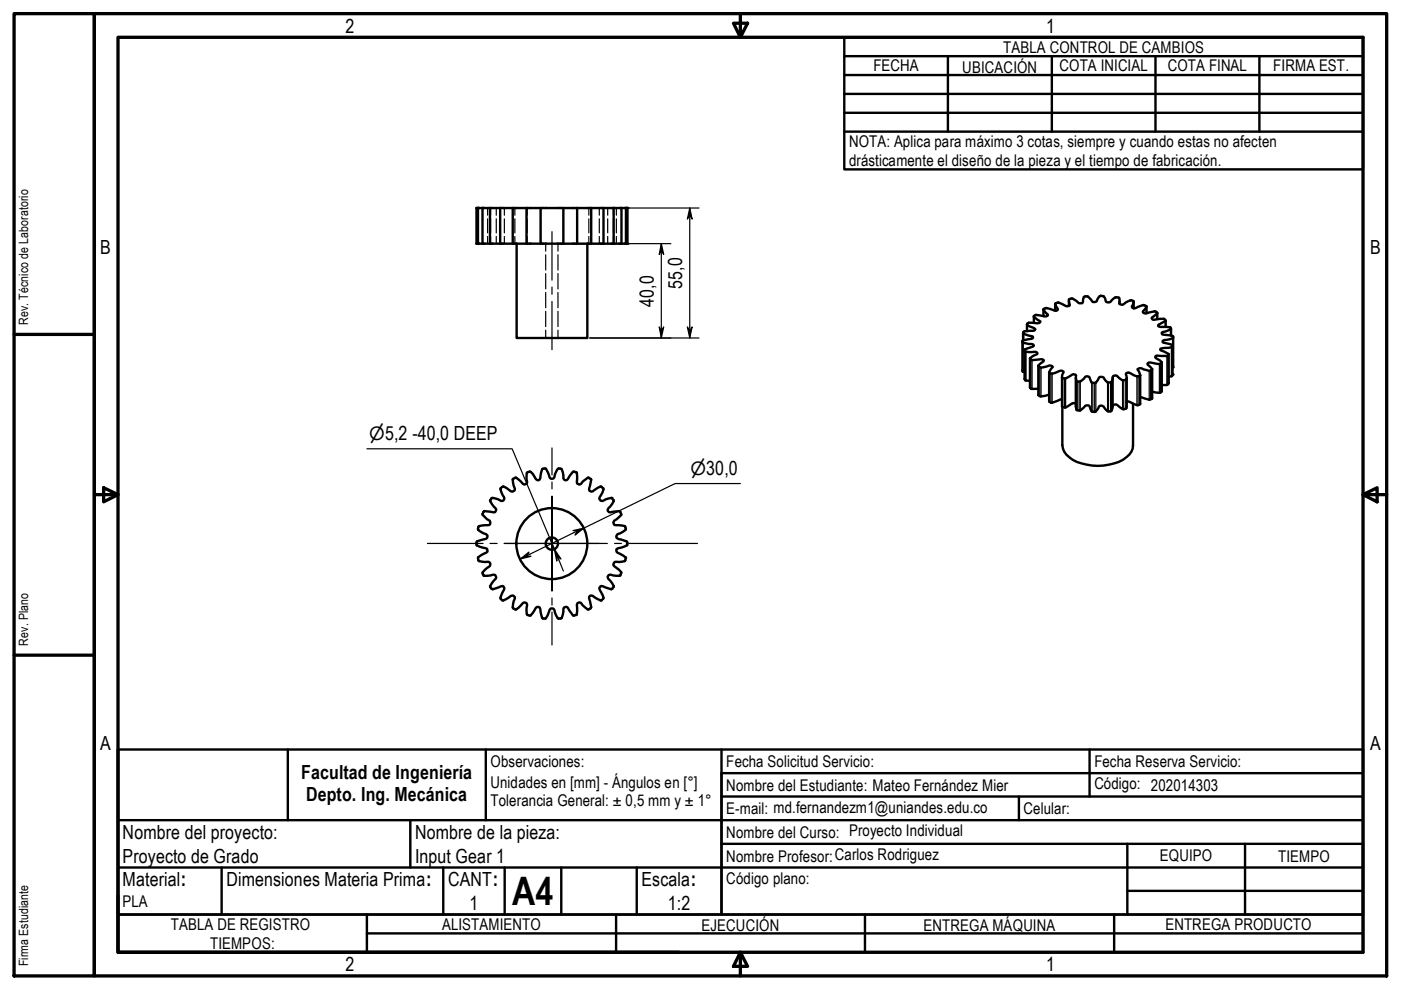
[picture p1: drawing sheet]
<svg xmlns="http://www.w3.org/2000/svg" width="297mm" height="210mm" viewBox="0 0 297 210" stroke-linecap="round" stroke-linejoin="round" font-family="sans-serif">
<!-- layer: Hidden (ISO) -->
<g fill="none" stroke="#000" stroke-width=".25">
<path d="M103.4 44.1v1.5M103.4 46.4v3M103.4 50.1v1.6M104 44.1v1.5M104 46.4v3M104 50.1v1.6M105.2 44.1v1.5M105.2 46.4v3M105.2 50.1v1.6M106.9 44.1v1.5M106.9 46.4v3M106.9 50.1v1.6"/>
<path d="M109.2 44.1v1.5M109.2 46.4v3M109.2 50.1v1.6M111.8 44.1v1.5M111.8 46.4v3M111.8 50.1v1.6M114.6 51.7h.1M114.6 44.1h.1M114.6 44.1v1.5M114.6 46.4v3M114.6 50.1v1.6M115.7 51.7v1.5"/>
<path d="M115.7 54v3.2M115.7 58v3.2M118.3 51.7v1.5M118.3 54v3.2M118.3 58v3.2M119.4 44.1h.1M119.4 44.1v1.5M119.4 46.4v3M119.4 50.1v1.6M122.3 44.1v1.5M122.3 46.4v3M122.3 50.1v1.6"/>
<path d="M124.8 44.1v1.5M124.8 46.4v3M124.8 50.1v1.6M127.1 44.1v1.5M127.1 46.4v3M127.1 50.1v1.6M128.8 44.1v1.5M128.8 46.4v3M128.8 50.1v1.6M130 44.1v1.5M130 46.4v3M130 50.1v1.6"/>
<path d="M130.7 44.1v1.5M130.7 46.4v3M130.7 50.1v1.6M115.7 62v3.2M115.7 66v3.3M115.7 70v1.7M118.3 62v3.2M118.3 66v3.3M118.3 70v1.7"/>
</g>
<!-- layer: Visible (ISO) -->
<g fill="none" stroke="#000" stroke-width=".51">
<path d="M101 44.1h32v7.6h-32zM101.3 44.1v7.6M102.3 44.1v7.6M103.9 44.1v7.6M106 44.1v7.6M108.7 44.1v7.6M109.5 51.7v20h15v-20M111.6 44.1v7.6M114.6 44.1v7.6M119.4 44.1v7.6M122.4 44.1v7.6M125.3 44.1v7.6"/>
<path d="M128 44.1v7.6M130.1 44.1v7.6M131.8 44.1v7.6M132.7 44.1v7.6M216.8 72.6l.1 .1 1.9 .2 .3 .2 .1 .2-.3 .2-1.7 .6 .4 .5h1.9l.5 .3-1.6 1 .2 .4 2.4-.1 .3 .2-.1 .2-1 .9v.2a1.52 1.52 0 0 0 1.7 0 .81 .81 0 0 1 1.3 .1l-.6 .8-.1 .5 .4 .2 2.2-.7 .4 .2-.3 1.3 .5 .1a1.39 1.39 0 0 0 1.2-.5l.6-.4 .6 .2 .1 1.2 .2 .2a1.39 1.39 0 0 0 1.7-1l.2-.1 .6 .1 .2 .5a.78 .78 0 0 0 .6 .8 .78 .78 0 0 0 .9-.4l.6-.9 .8 .1 .9 1.1 .7-.1 .3-1.1 .3-.2 .4-.1 .6 .4a1.17 1.17 0 0 0 1.6 .4l.1-.4-.2-.7 .1-.2 .5-.1 1.2 .6a1.14 1.14 0 0 0 1.2 0v-.1M216.9 72.2h-.1v6.5l.4 .2M216.9 70.6l2.1 .9v.2l-.3 .2-1.8 .3M216.9 70.6v1.6M217.2 74.2v6.2l.2 .3h1M217.7 68.8l1.8 1-.2 .3h-.3l-1.8 .2-.3 .3M217.7 68.8v1.4M218.4 76v6.2l.3 .3 1.5-.1"/>
<path d="M219.2 67.1v1.3M220.2 77.6v6.2l.5 .2 1.7-.3M221.2 65.6v1.4M222.4 79v6.1l.4 .3h.3l1.1-.4a.9 .9 0 0 1 1-.3M223.7 64.4v1.5M226.6 63.9v1M237.4 63.9v.5M240.3 63.9l-.3 1.1 .2 .3a.99 .99 0 0 0 1.1-.2l1.1-.4 .7 .3M240.3 63.9l-.1-.1a1.8 1.8 0 0 0-1.9 .7l-.3 .1-.6-.1-.1-.2v-1.1l-.2-.1a1.37 1.37 0 0 0-1.6 .9l-.7 .1-.4-.2v-.4a.86 .86 0 0 0-.8-.8 .86 .86 0 0 0-.9 .8 .68 .68 0 0 1-.7 .5 .68 .68 0 0 1-.7-.5l-.3-.3a.87 .87 0 0 0-1.2-.2l-.2 1-.4 .3a.81 .81 0 0 1-.9-.4l-1-.6-.6 .1-.1 .5 .2 .7v.2l-.3 .1a.9 .9 0 0 1-1-.3l-1.2-.5-.5 .2v.5l.5 .7-.1 .3-.4 .1-.8-.3a1.54 1.54 0 0 0-1.7-.1l-.1 .2 .9 .9v.4l-.6 .1-2-.3-.3 .2v.2l1.4 1-.2 .2a2.21 2.21 0 0 1-1.6 0h-.7l-.4 .4M240.3 63.9v1.5M241.7 79.5v6.2l-.5 .3-1.9-.9-.4 .1M243.1 65l-.8 1 .1 .3 .6 .2 1.8-.5 .2 .1 .4 .3-1.1 .9-.1 .2 .1 .2 2.5-.1 .3 .4-1.4 .8-.1 .3 .5 .2 2 .1 .2 .3-2 .8v.2l.1 .2 2.3 .4v6.5l-.1 .1"/>
<path d="M243.1 65v1.4M244.3 78.3v6.1l-.7 .3-1.9-.5M245.4 66.3v1.4M246.3 76.8v6.2l-.2 .2a2.24 2.24 0 0 1-1.8-.2M247.1 68v1.3M247.8 75.1v6.2l-.4 .3h-1.1M248.3 69.8v1.4M248.6 73.3v6.1l-.1 .3-.7 .2M248.7 71.6a1.37 1.37 0 0 1-1.2 .4l-.9 .2-.1 .4 2 .5v.4a1.58 1.58 0 0 1-1.4 .3l-.9 .1-.2 .3 1.7 .8 .1 .2-.3 .3-2.3-.1-.3 .3 .1 .2 1.3 .9-.2 .3-2.6-.2-.2 .2v.2l1 1-.7 .3-1.6-.5h-.4l-.4 .2 .5 1.2M115.1 99.3a1.48 1.48 0 0 0-.5 1.4v.7l-.4 .4-.6-.2-.3-.6a1.19 1.19 0 0 0-1-1M115.5 99.4h-.4M115.6 99.3l.5 .7 .4 1.2 .3 .3 .5-.1 .2-.2 .4-1.2 .3-.6 .3-.1"/>
<path d="M118.5 99.4h.4M118.9 99.3l.1 .1a3.1 3.1 0 0 1 .4 2l.3 .4h.5l1.3-1.8h.2M225.2 80v6.2l.7 .2 .6-.3a1.23 1.23 0 0 1 1.6-.5M228.1 80.1v6.1a.58 .58 0 0 0 .3 .8 1.11 1.11 0 0 0 1.4-.6 .69 .69 0 0 1 .7-.5 .69 .69 0 0 1 .6 .6 .78 .78 0 0 0 .6 .8 .78 .78 0 0 0 .9-.4l.3-.3a.68 .68 0 0 1 .6-.6 .68 .68 0 0 1 .7 .5l.7 .7h.6a.86 .86 0 0 0 .4-1v-6.1M238.9 80.1l-.1 6.4-.7 .3-1.1-.8a.77 .77 0 0 0-1.1 0M240.2 85.6v8.8a4.2 4.2 0 0 1-3 3.6 11.9 11.9 0 0 1-9.7-.5 4.1 4.1 0 0 1-2.3-3.1v-8.1M101 115.5l.2 .2 1.8 .5 .3 .3v.5l-2 1.2 .1 .6 .2 .2 1.9 .1 .4 .3-.1 .7-.5 .3a1.45 1.45 0 0 0-1 1.2M101.3 112.1l.1 .3 .5 .3 1.2 .6 .3 .3-.1 .5-.3 .2-1.8 .5-.2 .7M102.3 108.9l.1 .3 .9 .9 .5 .3 .1 .6-.1 .3-.3 .1-1.9 .1-.3 .6M103.9 106l.4 .8 .9 1.2-.2 .5-.4 .1-1.9-.2-.4 .6M104.2 105.7l-.2 .3M106.2 103.5l.1 .9 .6 1.4-.3 .4h-.4l-.5-.3a1.54 1.54 0 0 0-1.5-.3"/>
<path d="M106.5 103.2l-.3 .3M108.8 101.5l-.1 .1 .1 .7 .4 1.3-.2 .4-.4 .2h-.3l-1-.8-.6-.2h-.2M109.2 101.3l-.4 .2M111.9 100.1l-.2 .2-.1 .6 .1 1.6-.6 .2-.7-.6a1.75 1.75 0 0 0-1.2-.8M112.3 100l-.4 .1M121.7 100l.4 .1M122.2 100.1l.1 .1 .1 .7v1.6l.3 .2 .5-.1 .4-.5 1.2-.8M124.8 101.3l.4 .2M125.2 101.5l.1 .2-.4 1.9 .1 .4 .4 .2h.3l1-.8 .6-.2h.3M127.5 103.2l.3 .3M127.9 103.5l-.1 .9-.7 1.4 .4 .4h.3l.6-.3a1.54 1.54 0 0 1 1.5-.3M129.8 105.7l.2 .3"/>
<path d="M130.1 106l-.3 .8-.8 1-.1 .6 .3 .2 2.1-.2 .3 .2M131.5 108.6l.2 .4M131.7 108.9v.3l-1.5 1.2-.2 .4 .2 .5 2.3 .2 .2 .6M132.7 118.4l-.2 .6-1.9 .1-.4 .1-.2 .5 .2 .4 1.5 1.2v.3M132.7 112.1a1.51 1.51 0 0 1-1.2 1l-.6 .2-.2 .3v.4l.4 .3 1.7 .5 .2 .2M133 115v.5M133 115.5l-2.3 1v.5l.2 .2 1.2 .6 .6 .5M102.3 121.6l.3 .5 1.3-.1 .7-.2 .4 .2 .2 .4-.1 .3-.8 1-.4 .8M104 124.5l.5 .4 1.7-.6 .4-.1 .2 .2 .1 .6-.6 1.1-.1 .9M106.2 127l.3 .3a1.55 1.55 0 0 0 1.3-.6l.8-.4 .6 .3-.4 1.5-.1 .8 .1 .1M108.8 129l.4 .2M109.2 129.2h.3l.5-.4 .9-.9 .5-.1 .3 .2 .1 .3-.2 1.3 .1 .6 .2 .2"/>
<path d="M111.9 130.4l.4 .1M112.3 130.5h.2l.5-.5 .6-1.1 .6-.2 .2 .1 .2 .3 .1 1.2 .4 .9M115.1 131.1l.4 .1M115.6 131.2a1.49 1.49 0 0 0 .7-1.3l.4-.8h.6l.6 1.4 .6 .7M118.9 131.1l-.4 .1M121.7 130.5h-.2l-1.1-1.6-.2-.2h-.3l-.3 .1-.3 1.5-.2 .7-.2 .2M122.1 130.4l-.4 .1M124.8 129.2h-.2l-.5-.4-.9-.9-.5-.2-.3 .3v1.6l-.1 .7-.1 .1M125.2 129l-.4 .2M127.6 127.3a1.69 1.69 0 0 1-1.4-.6l-.8-.4h-.3l-.2 .3 .4 2.1-.1 .3M127.8 127l-.3 .3M129.9 124.8l-.3 .1-1.8-.6h-.5l-.2 .4v.3l.7 1.1 .1 .9"/>
<path d="M130 124.5l-.2 .3M131.6 122a1.55 1.55 0 0 1-1.6 0l-.8-.1-.4 .5 1 1.3 .3 .8M131.7 121.6l-.2 .3"/>
<circle cx="117" cy="115.3" r="1.3"/>
<circle cx="117" cy="115.3" r="7.5"/>
</g>
<g fill="#000">
<circle cx="101" cy="44.1" r=".25"/>
<circle cx="101" cy="51.7" r=".25"/>
<circle cx="101.3" cy="51.7" r=".25"/>
<circle cx="101.3" cy="44.1" r=".25"/>
<circle cx="102.3" cy="51.7" r=".25"/>
<circle cx="102.3" cy="44.1" r=".25"/>
<circle cx="130.1" cy="51.7" r=".25"/>
<circle cx="130.1" cy="44.1" r=".25"/>
<circle cx="132.7" cy="51.7" r=".25"/>
<circle cx="132.7" cy="44.1" r=".25"/>
<circle cx="133" cy="51.7" r=".25"/>
<circle cx="133" cy="44.1" r=".25"/>
<circle cx="216.8" cy="78.5" r=".25"/>
<circle cx="248.6" cy="79.4" r=".25"/>
<circle cx="248.6" cy="77.9" r=".25"/>
</g>
<!-- layer: Visible Narrow (ISO) -->
<g fill="none" stroke="#000" stroke-width=".25">
<path d="M216.8 72.3v6.4M216.9 72.7v6.1M217 70.8v1.4M217.2 74.3v6.1M217.4 74.5v6.1M217.6 74.6v6.1M217.8 68.9v1.3M218.4 76v6.2M218.6 76.3v6.1M218.8 76.4v6.1M219.2 67.2v1.2M220.2 77.7v6.1"/>
<path d="M220.5 77.9v6.1M220.7 77.9v6.1M221.2 65.7v1.3M222.5 79.1v6.1M222.8 79.2v6.2M223.1 79.2v6.2M223.8 64.4v1.5M240.3 63.9v1.5M241 79.8v6.1M241.3 79.8v6.1M241.6 79.7v6.1M243.1 65v1.5"/>
<path d="M243.6 78.6v6.1M243.9 78.6v6.1M244.2 78.4v6.2M245.4 66.4v1.3M245.8 77.2v6.1M246.1 77.1v6.1M246.3 76.9v6.1M247.1 68v1.3M247.4 75.5v6.1M247.6 75.4v6.1M247.8 75.2v6.1M248.2 69.8v1.4"/>
<path d="M248.3 73.6v6.2M248.5 73.5v6.2M248.6 71.7v7.7M225.3 80.2v6.1M225.7 80.2v6.2M225.9 80.2v6.2M228.2 80.7v6.1M228.4 80.9v6.1M228.8 80.9v6.1M229 80.9v6.1M231.5 81.1v6.1M231.7 81.2v6.1"/>
<path d="M232.1 81.2v6.1M232.3 81.1v6.1M234.8 81.1v6.1M235 81.1v6.1M235.5 81.1v6.1M235.6 81v6.1M238 80.6v6.1M238.3 80.6v6.2M238.7 80.6v6M238.8 80.4v6.1"/>
</g>
<!-- layer: Title (ISO) -->
<g fill="none" stroke="#000" stroke-width=".51">
<path d="M179 7.9h110v28h-110zM179 19.9h110M179 15.9h110M179 11.9h110M201 11.9v16M223 11.9v16M245 11.9v16M267 11.9v16M179 23.9h110M179 27.9h110M25 158.9h264v35h-136v-30h136M25 158.9v35h128v-35"/>
<path d="M25 158.9v35M61 158.9v15M103 158.9v15M231 158.9v10M25 173.9h264M87 173.9v10M153 178.9h136v15M153 168.9h136M216 168.9v5M239 178.9v15M264 178.9v15M25 193.9h264v8h-264z"/>
<path d="M25 183.9h264M47 183.9v10M77.8 193.9v8M77.8 197.9h211.2M94 183.9v10M107 183.9v10M119 183.9v10M130.6 193.9v8M135 183.9v10M183.4 193.9v8M236.2 193.9v8M239 188.9h50"/>
</g>
<!-- layer: Border (ISO) -->
<g fill="none" stroke="#000" stroke-width=".7">
<path d="M3 2.9h17v204h-17zM20 2.9h274v204h-274zM25 7.9h264v194h-264zM155.5 4.9h3l-1.5 3zM157 2.9v5M3 70.9h17M20 104.9h5M22 103.4l3 1.5-3 1.5zM289 104.9l3-1.5v3zM289 104.9h5M3 138.9h17M25 189.9v12h119"/>
<path d="M157 201.9l1.5 3h-3zM157 201.9v5"/>
</g>
<!-- layer: Centerline (ISO) -->
<path d="M117 49.1v10.3M117 60.9v1.5M117 63.9v10.2" fill="none" stroke="#000" stroke-width=".25"/>
<!-- layer: Center Mark (ISO) -->
<path d="M117 95v5.7M90.6 115.2h11.8M103.9 115.2h1.5M106.9 115.2h10.1h-10M117 105.2v10v-9.9M117 102.2v1.5M127 115.2h-10h11.8M130.3 115.2h1.5M133.3 115.2h14.6M117 125.3v-10.1v10.1M117 126.8v1.5M117 129.8v7" fill="none" stroke="#000" stroke-width=".25"/>
<!-- layer: Dimension (ISO) -->
<path d="M118.7 51.7h23.5M118.7 44.1h29.5M140.2 51.7l.5 2.2-.5-.8-.4 .8zM140.2 51.7v20M146.2 44.1l.5 2.4-.5-.9-.5 .9zM146.2 44.1v27.6M125 71.7h23.2M139.8 69.3l.4 .8 .5-.8-.5 2.4zM145.7 69.3l.5 .8 .5-.8-.5 2.4zM110.3 118.5l1.8-1.4-.5 .8 1 .1zM121.5 112.5l2.3-.5-1.9 1.4 .5-.8zM157 102.5h-13.9l-32.8 16" fill="none" stroke="#000" stroke-width=".25"/>
<g fill="#000">
<path d="M140.2 51.7l.5 2.2-.5-.8-.4 .8z" fill-rule="evenodd"/>
<path d="M146.2 44.1l.5 2.4-.5-.9-.5 .9z" fill-rule="evenodd"/>
<path d="M139.8 69.3l.4 .8 .5-.8-.5 2.4z" fill-rule="evenodd"/>
<path d="M145.7 69.3l.5 .8 .5-.8-.5 2.4z" fill-rule="evenodd"/>
<path d="M110.3 118.5l1.8-1.4-.5 .8 1 .1z" fill-rule="evenodd"/>
<path d="M121.5 112.5l2.3-.5-1.9 1.4 .5-.8z" fill-rule="evenodd"/>
</g>
<!-- layer: Symbol (ISO) -->
<path d="M77.8 95.2h30.8l8.9 21.2M116.5 114l1 2.4M117.5 116.4l1.4 2.1-.7-.5-.2 1zM117.5 116.4l1.9 4.7" fill="none" stroke="#000" stroke-width=".25"/>
<path d="M117.5 116.4l1.4 2.1-.7-.5-.2 1z" fill-rule="evenodd" fill="#000"/>
<text font-size="8.3" x="108.6" y="191.9">A4</text>
<g font-size="4.1">
<text x="73.3" y="6.9">2</text>
<text x="221.8" y="6.9">1</text>
<text x="21.2" y="53.9">B</text>
<text x="290.5" y="53.9">B</text>
<text x="138.6" y="65" transform="rotate(-90 138.6 65)">40,0</text>
<text x="144.7" y="61.2" transform="rotate(-90 144.7 61.2)">55,0</text>
<text x="21.2" y="158.9">A</text>
<text x="290.5" y="158.9">A</text>
<text x="63.9" y="165.1">Facultad de Ingeniería</text>
<text x="64.9" y="169.8">Depto. Ing. Mecánica</text>
<text x="26" y="177.9">Nombre del proyecto:</text>
<text x="88" y="177.9">Nombre de la pieza:</text>
<text x="26" y="183">Proyecto de Grado</text>
<text x="88" y="183">Input Gear 1</text>
<text x="26" y="187.9">Material:</text>
<text x="48" y="187.9">Dimensiones Materia Prima:</text>
<text x="95" y="187.9">CANT:</text>
<text x="136" y="187.9">Escala:</text>
<text x="99.6" y="192.9">1</text>
<text x="141.6" y="192.9">1:2</text>
<text x="73.3" y="205.9">2</text>
<text x="221.8" y="205.9">1</text>
</g>
<g font-size="3.9">
<text x="78.3" y="93.4">⌀5,2 -40,0 DEEP</text>
<text x="146.4" y="100.7">⌀30,0</text>
</g>
<g font-size="3.4">
<text x="212.7" y="11.1">TABLA CONTROL DE CAMBIOS</text>
<text x="185.2" y="15.1">FECHA</text>
<text x="204" y="15.5">UBICACIÓN</text>
<text x="224.6" y="15.1">COTA INICIAL</text>
<text x="247.6" y="15.1">COTA FINAL</text>
<text x="269.9" y="15.1">FIRMA EST.</text>
<text x="180" y="31.2">NOTA: Aplica para máximo 3 cotas, siempre y cuando estas no afecten</text>
<text x="180" y="35.2">drásticamente el diseño de la pieza y el tiempo de fabricación.</text>
<text x="104" y="167.1">Unidades en [mm] - Ángulos en [°]</text>
<text x="104" y="162.7">Observaciones:</text>
<text x="154" y="167.6">Nombre del Estudiante: Mateo Fernández Mier</text>
<text x="154" y="162.7">Fecha Solicitud Servicio:</text>
<text x="232" y="167.3">Código: 202014303</text>
<text x="232" y="162.7">Fecha Reserva Servicio:</text>
<text x="104" y="170.8">Tolerancia General: ± 0,5 mm y ± 1°</text>
<text x="154" y="172.6">E-mail: md.fernandezm1@uniandes.edu.co</text>
<text x="217" y="172.6">Celular:</text>
<text x="154" y="177.6">Nombre del Curso: Proyecto Individual</text>
<text x="154" y="182.7">Nombre Profesor:Carlos Rodriguez</text>
<text x="245.9" y="182.6">EQUIPO</text>
<text x="271" y="182.7">TIEMPO</text>
<text x="154" y="187.4">Código plano:</text>
<text x="26" y="192.4">PLA</text>
<text x="36.2" y="197.2">TABLA DE REGISTRO</text>
<text x="93.7" y="197.1">ALISTAMIENTO</text>
<text x="148.7" y="197.5">EJECUCIÓN</text>
<text x="195.8" y="197.4">ENTREGA MÁQUINA</text>
<text x="247.1" y="197.1">ENTREGA PRODUCTO</text>
<text x="44.6" y="201.1">TIEMPOS:</text>
</g>
<g font-size="2.7">
<text x="6" y="68.9" transform="rotate(-90 6 68.9)">Rev. Técnico de Laboratorio</text>
<text x="6" y="136.9" transform="rotate(-90 6 136.9)">Rev. Plano</text>
<text x="6" y="204.9" transform="rotate(-90 6 204.9)">Firma Estudiante</text>
</g>
</svg>
